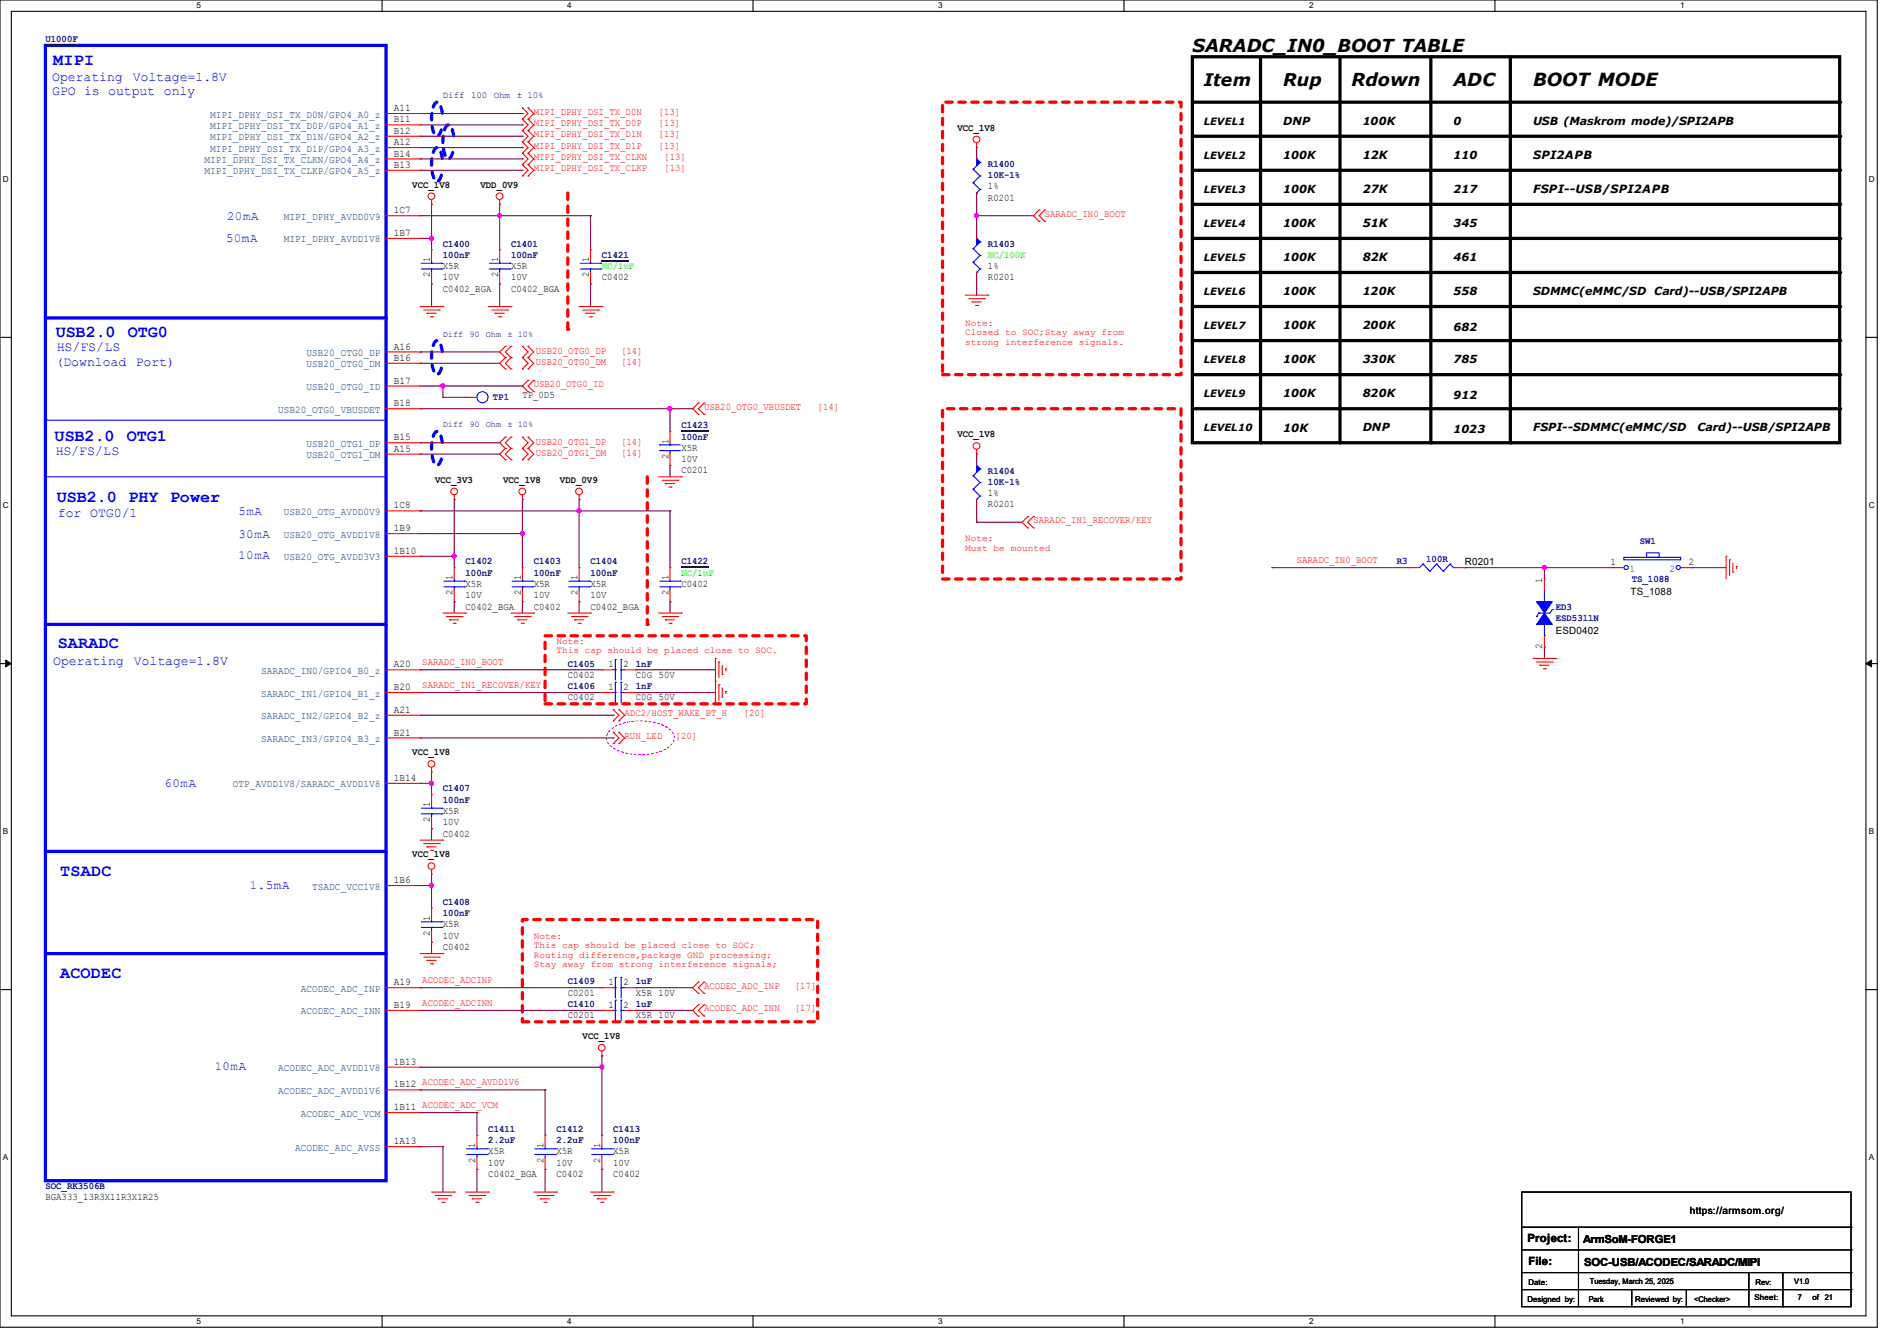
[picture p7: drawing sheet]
<svg xmlns="http://www.w3.org/2000/svg" width="297mm" height="210mm" viewBox="0 0 297 210" stroke-linecap="round" stroke-linejoin="round" font-family="sans-serif">
<path d="M0 0h293.9v207.9h-293.9zM1.8 1.8h290.3v204.3h-290.3z" fill="none" stroke="#000" stroke-width=".17"/>
<g fill="#fff">
<path d="M30.8 .2h.7v1.4h-.7z"/>
<path d="M30.8 206.2h.7v1.4h-.7z"/>
</g>
<path d="M59.8 0v1.8M59.8 206.1v1.8" fill="none" stroke="#000" stroke-width=".17"/>
<g fill="#fff">
<path d="M88.8 .2h.7v1.4h-.7z"/>
<path d="M88.8 206.2h.7v1.4h-.7z"/>
</g>
<path d="M117.9 0v1.8M117.9 206.1v1.8" fill="none" stroke="#000" stroke-width=".17"/>
<g fill="#fff">
<path d="M146.9 .2h.7v1.4h-.7z"/>
<path d="M146.9 206.2h.7v1.4h-.7z"/>
</g>
<path d="M176 0v1.8M176 206.1v1.8" fill="none" stroke="#000" stroke-width=".17"/>
<g fill="#fff">
<path d="M205 .2h.7v1.4h-.7z"/>
<path d="M205 206.2h.7v1.4h-.7z"/>
</g>
<path d="M234.1 0v1.8M234.1 206.1v1.8" fill="none" stroke="#000" stroke-width=".17"/>
<g fill="#fff">
<path d="M263.1 .2h.6v1.4h-.6z"/>
<path d="M263.1 206.2h.6v1.4h-.6z"/>
<path d="M.5 27.3h.9v1.4h-.9z"/>
<path d="M292.6 27.3h.9v1.4h-.9z"/>
<path d="M.5 78.4h.9v1.4h-.9z"/>
<path d="M292.6 78.4h.9v1.4h-.9z"/>
</g>
<path d="M0 52.8h1.8M292.1 52.8h1.8" fill="none" stroke="#000" stroke-width=".17"/>
<g fill="#fff">
<path d="M.5 129.5h.8v1.4h-.8z"/>
<path d="M292.6 129.5h.8v1.4h-.8z"/>
</g>
<path d="M0 103.9h1.8M292.1 103.9h1.8" fill="none" stroke="#000" stroke-width=".17"/>
<path d="M.9 103.4l.9 .5-.9 .5zM292.1 103.9l.9-.5v1z" fill="#000" stroke="#000" stroke-width=".16"/>
<g fill="#fff">
<path d="M.5 180.5h.8v1.4h-.8z"/>
<path d="M292.6 180.5h.8v1.4h-.8z"/>
</g>
<path d="M0 155h1.8M292.1 155h1.8" fill="none" stroke="#000" stroke-width=".17"/>
<g fill="none" stroke="#000" stroke-width=".51">
<path d="M186.7 8.9h101.3v60.4h-101.3zM186.7 16h101.3M197.4 8.9v60.4M209.8 8.9v60.4M224 8.9v60.4M236.5 8.9v60.4M186.7 21.3h101.3M186.7 26.7h101.3M186.7 32h101.3M186.7 37.3h101.3M186.7 42.7h101.3M186.7 48h101.3"/>
<path d="M186.7 53.3h101.3M186.7 58.7h101.3M186.7 64h101.3"/>
</g>
<g fill="#000">
<circle cx="288" cy="16" r=".25"/>
<circle cx="288" cy="32" r=".25"/>
<circle cx="288" cy="37.3" r=".25"/>
<circle cx="288" cy="21.3" r=".25"/>
<circle cx="288" cy="26.7" r=".25"/>
<circle cx="288" cy="48" r=".25"/>
<circle cx="288" cy="53.3" r=".25"/>
<circle cx="288" cy="58.7" r=".25"/>
<circle cx="288" cy="42.7" r=".25"/>
<circle cx="197.4" cy="69.3" r=".25"/>
<circle cx="209.8" cy="69.3" r=".25"/>
<circle cx="224" cy="69.3" r=".25"/>
<circle cx="236.5" cy="69.3" r=".25"/>
<circle cx="288" cy="64" r=".25"/>
</g>
<path d="M88.9 30.2v21.4" fill="none" stroke="#f00" stroke-width=".51" stroke-dasharray="1 1"/>
<circle cx="88.9" cy="51.6" r=".25" fill="#f00" stroke-dasharray="1 1"/>
<path d="M101.3 74.7v23.1" fill="none" stroke="#f00" stroke-width=".51" stroke-dasharray="1 1"/>
<circle cx="101.3" cy="97.8" r=".25" fill="#f00" stroke-dasharray="1 1"/>
<path d="M69.2 17.7a2.02 2.02 0 0 0-.8-1.7 1.41 1.41 0 0 0-.7 1.3 5.6 5.6 0 0 0 .5 3.9l.2 .1a1.41 1.41 0 0 0 .8-1.3l.1-.7M69.2 24.8a2.02 2.02 0 0 0-.8-1.7 1.41 1.41 0 0 0-.7 1.3 5.6 5.6 0 0 0 .5 3.9l.2 .1a1.41 1.41 0 0 0 .8-1.3l.1-.7M71 21.3a2.02 2.02 0 0 0-.8-1.7 1.41 1.41 0 0 0-.7 1.3 5.6 5.6 0 0 0 .5 3.9h.2a1.41 1.41 0 0 0 .8-1.3v-.6M69.2 55.1a2.02 2.02 0 0 0-.8-1.8 1.41 1.41 0 0 0-.7 1.4 5.6 5.6 0 0 0 .5 3.8l.2 .1a1.41 1.41 0 0 0 .8-1.3l.1-.6M69.2 69.3a2.02 2.02 0 0 0-.8-1.7 1.41 1.41 0 0 0-.7 1.3 5.6 5.6 0 0 0 .5 3.9l.2 .1a1.41 1.41 0 0 0 .8-1.4l.1-.6" fill="none" stroke="#00f" stroke-width=".51" stroke-dasharray="1 1"/>
<path d="M147.6 16h37.3v42.7h-37.3zM147.6 64h37.3v26.7h-37.3zM85.3 99.6h40.9v10.6h-40.9zM81.8 144h46.2v16h-46.2z" fill="none" stroke="#f00" stroke-width=".51" stroke-dasharray="1 1"/>
<path d="M95.4 114.5a6.7 6.7 0 0 1 4.9-1.6 6.7 6.7 0 0 1 4.9 1.6 1.59 1.59 0 0 1-.5 2.5 8.9 8.9 0 0 1-8.8 0 1.64 1.64 0 0 1-.5-2.5z" fill="none" stroke="#f0f" stroke-width=".17" stroke-dasharray=".3"/>
<g fill="none" stroke="#7f003f" stroke-width=".17">
<path d="M65.8 17.8h16M65.8 19.6h16M81.8 17.8h.1M81.8 19.6h.1M65.8 37.3h.1M65.8 37.3h1.8M65.8 33.8h26.7M65.8 21.3h16M65.8 23.1h16M65.8 24.9h16M65.8 26.7h16M67.6 37.3h.1"/>
<path d="M67.6 32h.1M67.6 32v7.1M78.2 33.8h.1M78.2 32h.1M78.2 32v7.1M81.8 21.3h.1M81.8 23.1h.1M81.8 24.9h.1M81.8 26.7h.1M92.5 33.8h.1M92.5 33.8v5.3M152.9 23.1h.1"/>
<path d="M152.9 30.2h.1M152.9 33.8h.1M152.9 33.8h8.9M152.9 23.1v1.8M152.9 30.2v7.1M65.8 55.1h.1M65.8 56.9h.1M65.8 55.1h12.4M65.8 56.9h12.4M67.6 44.4h.1M67.6 44.4v3.6M78.2 44.4h.1"/>
<path d="M78.2 44.4v3.6M92.5 44.4h.1M92.5 44.4v3.6M152.9 42.7h.1M152.9 42.7v3.5M65.8 69.3h.1M65.8 71.1h.1M65.8 60.5h16M65.8 64h42.7M65.8 69.3h12.4M65.8 71.1h12.4M69.3 60.5h.1"/>
<path d="M69.3 62.2h.1M69.3 60.5v1.7M69.3 62.2h3.6M71.1 78.2h.1M71.1 78.2v10.7M81.8 78.2h.1M81.8 60.5h.1M81.8 78.2v10.7M90.7 78.2h.1M90.7 78.2v10.7M104.9 64h.1M104.9 72.9h.1"/>
<path d="M104.9 64v3.6M104.9 72.9v1.8M108.5 64h.1M152.9 71.1h.1M152.9 78.2h.1M152.9 71.1v1.8M152.9 78.2v3.6M65.8 80h.1M65.8 83.6h.1M65.8 80h39.1M65.8 83.6h16M65.8 87.1h5.3"/>
<path d="M71.1 94.2h.1M71.1 87.1h.1M71.1 94.2v1.8M81.8 83.6h.1M81.8 94.2h.1M81.8 94.2v1.8M90.7 80h.1M90.7 94.2h.1M90.7 94.2v1.8M104.9 80h.1M104.9 94.2h.1M104.9 80v8.9"/>
<path d="M104.9 94.2v1.8M152.9 81.8h.1M152.9 81.8h7.1M199.1 88.9h.1M199.1 88.9h21.4M229.4 88.9h.1M229.4 88.9h23.1M241.8 88.9h.1M241.8 88.9v1.8M264.9 88.9h.1M264.9 88.9h5.4M65.8 104.9h.1"/>
<path d="M65.8 108.5h.1M65.8 104.9h28.4M65.8 108.5h28.4M65.8 112h30.2M65.8 115.6h30.2M96 112h.1M96 115.6h.1M99.6 104.9h.1M99.6 108.5h.1M99.6 104.9h12.4M99.6 108.5h12.4M241.8 101.3h.1"/>
<path d="M241.8 101.3v1.8M65.8 138.7h.1M65.8 122.7h.1M65.8 138.7h1.8M65.8 122.7h1.8M67.6 138.7h.1M67.6 122.7h.1M67.6 129.8h.1M67.6 120.9v3.6M67.6 129.8v1.8M67.6 136.9v5.3M65.8 154.7h.1"/>
<path d="M65.8 158.2h.1M65.8 154.7h28.4M65.8 158.2h28.4M67.6 147.6h.1M67.6 147.6v1.8M99.6 154.7h.1M99.6 158.2h.1M99.6 154.7h8.9M99.6 158.2h8.9M65.8 170.7h.1M65.8 174.2h.1M65.8 179.6h.1"/>
<path d="M65.8 167.1h28.4M65.8 170.7h19.5M65.8 174.2h8.9M65.8 179.6h3.5M69.3 179.6h.1M69.3 179.6v7.1M74.7 174.2h.1M74.7 174.2v3.6M85.3 170.7h.1M85.3 170.7v7.1M94.2 165.4h.1M94.2 167.1h.1"/>
<path d="M94.2 165.4v12.4M74.7 183.1h.1M74.7 183.1v3.6M85.3 183.1h.1M85.3 183.1v3.6M94.2 183.1h.1M94.2 183.1v3.6"/>
</g>
<g fill="#f0f" stroke="#f0f" stroke-width=".17">
<circle cx="67.5" cy="37.3" r=".32"/>
<circle cx="78.2" cy="33.8" r=".32"/>
<circle cx="67.5" cy="138.7" r=".32"/>
<circle cx="67.5" cy="122.7" r=".32"/>
<circle cx="104.9" cy="64" r=".32"/>
<circle cx="71.1" cy="87.1" r=".32"/>
<circle cx="90.7" cy="80" r=".32"/>
<circle cx="81.8" cy="83.5" r=".32"/>
<circle cx="94.2" cy="167.1" r=".32"/>
<circle cx="152.9" cy="33.8" r=".32"/>
<circle cx="241.8" cy="88.9" r=".32"/>
<circle cx="69.3" cy="60.4" r=".32"/>
</g>
<g fill="none" stroke="#f00" stroke-width=".17">
<path d="M81.8 16.9h.1M81.8 18.7h.1M81.8 16.9l.9 .9-.9 .9M81.8 18.7l.9 .9-.9 .8M82.7 16.9h.1M82.7 18.7h.1M82.7 16.9l.9 .9-.9 .9M82.7 18.7l.9 .9-.9 .8M67.6 32h.1M67.6 31.3v.7M78.2 32h.1M78.2 31.3v.7"/>
<path d="M81.8 20.4h.1M81.8 22.2h.1M81.8 24h.1M81.8 25.8h.1M81.8 27.6h.1M81.8 20.4l.9 .9-.9 .9M81.8 22.2l.9 .9-.9 .9M81.8 24l.9 .9-.9 .9M81.8 25.8l.9 .9-.9 .9M82.7 20.4h.1M82.7 22.2h.1M82.7 24h.1"/>
<path d="M82.7 25.8h.1M82.7 27.6h.1M82.7 20.4l.9 .9-.9 .9M82.7 22.2l.9 .9-.9 .9M82.7 24l.9 .9-.9 .9M82.7 25.8l.9 .9-.9 .9M92.5 39.1h.1M92.5 39.1v1.8M152.9 23.1h.1M152.9 37.3h.1M152.9 22.4v.7M162.7 32.9h.1"/>
<path d="M162.7 34.7h.1M162.7 32.9l-.9 .9 .9 .9M163.6 34.7h.1M163.6 32.9h.1M163.6 32.9l-.9 .9 .9 .9M65.8 48h3.5M66.3 48.6h2.5M66.8 49.1h.1M66.8 49.1h1.5M67.4 49.6h.3M67.7 49.6h.1M68.8 48.6h.1"/>
<path d="M69.3 48h.1M76.5 48h3.5M77 48.6h2.5M77.5 49.1h.1M77.5 49.1h1.5M78.1 49.6h.3M78.4 49.6h.1M79.1 54.2h.1M79.1 56h.1M79.1 57.8h.1M79.1 56l-.9 .9 .9 .9M79.1 54.2l-.9 .9 .9 .9"/>
<path d="M79.5 48.6h.1M80 48h.1M80 56h.1M80 54.2h.1M80 57.8h.1M80 56l-.9 .9 .9 .9M80 54.2l-.9 .9 .9 .9M81.8 56h.1M81.8 54.2h.1M81.8 57.8h.1M81.8 54.2l.9 .9-.9 .9M81.8 56l.9 .9-.9 .9"/>
<path d="M82.7 59.6h.1M82.7 56h.1M82.7 54.2h.1M82.7 57.8h.1M82.7 59.6l-.9 .9 .9 .8M82.7 54.2l.9 .9-.9 .9M82.7 56l.9 .9-.9 .9M83.6 59.6h.1M83.6 59.6l-.9 .9 .9 .8M90.7 48h3.5M91.2 48.6h2.5M91.7 49.1h.1"/>
<path d="M91.7 49.1h1.5M92.3 49.6h.3M92.5 44.4h.1M92.5 42.7v1.7M92.6 49.6h.1M93.7 48.6h.1M94.2 48h.1M151.1 46.2h3.6M151.7 46.8h2.4M152.2 47.3h.1M152.2 47.3h1.4M152.7 47.8h.4"/>
<path d="M152.9 42.7h.1M153.1 47.8h.1M154.1 46.8h.1M154.7 46.2h.1M71.1 78.2h.1M71.1 77.5v.7M72.9 62.2h.1M72.9 62.2h1.8M79.1 68.5h.1M79.1 70.2h.1M79.1 72h.1M79.1 68.5l-.9 .8 .9 .9"/>
<path d="M79.1 70.2l-.9 .9 .9 .9M80 70.2h.1M80 68.5h.1M80 72h.1M80 68.5l-.9 .8 .9 .9M80 70.2l-.9 .9 .9 .9M81.8 78.2h.1M81.8 70.2h.1M81.8 68.5h.1M81.8 72h.1M81.8 77.5v.7M81.8 68.5l.9 .8-.9 .9"/>
<path d="M81.8 70.2l.9 .9-.9 .9M82.7 61.3h.1M82.7 70.2h.1M82.7 68.5h.1M82.7 72h.1M82.7 68.5l.9 .8-.9 .9M82.7 70.2l.9 .9-.9 .9M83.6 61.3h.1M90.7 78.2h.1M90.7 77.5v.7M103.1 74.7h3.6M103.7 75.2h2.4"/>
<path d="M104.2 75.7h.1M104.2 75.7h1.4M104.7 76.3h.4M104.9 67.6h.1M104.9 72.9h.1M104.9 67.6v1.7M104.9 71.1v1.8M105.1 76.3h.1M106.1 75.2h.1M106.7 74.7h.1M109.3 63.1h.1M109.3 64.9h.1"/>
<path d="M109.3 63.1l-.8 .9 .8 .9M110.2 64.9h.1M110.2 63.1h.1M110.2 63.1l-.9 .9 .9 .9M152.9 71.1h.1M152.9 72.9h.1M152.9 78.2h.1M152.9 70.4v.7M69.3 96h3.6M69.9 96.6h2.4M70.4 97.1h.1M70.4 97.1h1.4"/>
<path d="M71 97.6h.3M71.1 88.9h.1M71.1 94.2h.1M71.1 88.9v1.8M71.1 92.5v1.7M71.3 97.6h.1M72.3 96.6h.1M72.9 96h.1M80 96h3.6M80.6 96.6h2.4M81.1 97.1h.1M81.1 97.1h1.4"/>
<path d="M81.6 97.6h.4M81.8 88.9h.1M81.8 94.2h.1M81.8 88.9v1.8M81.8 92.5v1.7M82 97.6h.1M83 96.6h.1M83.6 96h.1M88.9 96h3.6M89.5 96.6h2.4M90 97.1h.1M90 97.1h1.4"/>
<path d="M90.5 97.6h.3M90.7 88.9h.1M90.7 94.2h.1M90.7 88.9v1.8M90.7 92.5v1.7M90.8 97.6h.1M91.9 96.6h.1M92.5 96h.1M103.1 96h3.6M103.7 96.6h2.4M104.2 97.1h.1M104.2 97.1h1.4"/>
<path d="M104.7 97.6h.4M104.9 88.9h.1M104.9 94.2h.1M104.9 88.9v1.8M104.9 92.5v1.7M105.1 97.6h.1M106.1 96.6h.1M106.7 96h.1M160.9 80.9h.1M160.9 82.7h.1M160.9 80.9l-.9 .9 .9 .9M161.8 82.7h.1"/>
<path d="M161.8 80.9h.1M161.8 80.9l-.9 .9 .9 .9M220.5 88.9h.1M220.5 88.9h1.8M227.6 88.9h1.8M229.4 88.9h.1M241.8 90.7h.1M241.8 90.7v1.8M241.8 99.6v1.7M270.3 87.1h.1M270.3 87.1v3.6M270.8 87.7h.1"/>
<path d="M270.8 87.7v2.4M271.3 89.6h.1M271.3 88.2v1.4M271.9 88.7h.1M271.9 88.7v.4M94.2 104.9h.1M94.2 104.9h1.8M96 112.9h.1M96 111.1h.1M96 116.5h.1M96 114.7h.1M96 111.1l.9 .9-.9 .9"/>
<path d="M96 114.7l.9 .9-.9 .9M96.9 112.9h.1M96.9 111.1h.1M96.9 116.5h.1M96.9 114.7h.1M96.9 111.1l.9 .9-.9 .9M96.9 114.7l.9 .9-.9 .9M97.8 104.9h1.8M99.6 104.9h.1M112 103.1h.1M112 106.7h.1M112 103.1v7.1"/>
<path d="M112.6 103.7h.1M112.6 107.2h.1M112.6 103.7v2.4M112.6 107.2v2.5M113.1 105.6h.1M113.1 109.2h.1M113.1 104.2v1.4M113.1 107.7v1.5M113.6 104.7h.1M113.6 108.3h.1M113.6 104.7v.4M113.6 108.3v.3"/>
<path d="M240 103.1h3.6M240.6 103.7h2.4M241.1 104.2h.1M241.1 104.2h1.4M241.6 104.7h.4M241.8 101.3h.1M242 104.7h.1M243 103.7h.1M243.6 103.1h.1M65.8 131.6h3.5M66.3 132.1h2.5M66.8 132.6h.1"/>
<path d="M66.8 132.6h1.5M67.4 133.2h.3M67.6 120.9h.1M67.6 136.9h.1M67.6 124.5h.1M67.6 129.8h.1M67.6 120.2v.7M67.6 124.5v1.7M67.6 128v1.8M67.6 136.2v.7M67.7 133.2h.1M68.8 132.1h.1"/>
<path d="M69.3 131.6h.1M65.8 149.4h3.5M66.3 149.9h2.5M66.8 150.4h.1M66.8 150.4h1.5M67.4 151h.3M67.6 142.2h.1M67.6 147.6h.1M67.6 142.2v1.8M67.6 145.8v1.8M67.7 151h.1M68.8 149.9h.1"/>
<path d="M69.3 149.4h.1M94.2 158.2h.1M94.2 158.2h1.8M97.8 158.2h1.8M99.6 158.2h.1M109.3 153.8h.1M109.3 155.6h.1M109.3 157.4h.1M109.3 159.1h.1M109.3 153.8l-.8 .9 .8 .9M109.3 157.4l-.8 .8 .8 .9M110.2 155.6h.1"/>
<path d="M110.2 153.8h.1M110.2 159.1h.1M110.2 157.4h.1M110.2 153.8l-.9 .9 .9 .9M110.2 157.4l-.9 .8 .9 .9M85.3 177.8h.1M85.3 177.8v1.8M94.2 165.4h.1M94.2 177.8h.1M94.2 164.6v.8M94.2 177.8v1.8M67.6 186.7h3.5"/>
<path d="M68.1 187.2h2.5M68.6 187.7h.1M68.6 187.7h1.5M69.2 188.3h.3M69.5 188.3h.1M70.6 187.2h.1M71.1 186.7h.1M72.9 186.7h3.6M73.4 187.2h2.5M74 187.7h.1M74 187.7h1.4M74.5 188.3h.3"/>
<path d="M74.8 188.3h.1M75.9 187.2h.1M76.5 186.7h.1M83.6 186.7h3.5M84.1 187.2h2.5M84.6 187.7h.1M84.6 187.7h1.5M85.2 188.3h.3M85.3 183.1h.1M85.3 181.4v1.7M85.5 188.3h.1M86.6 187.2h.1"/>
<path d="M87.1 186.7h.1M92.5 186.7h3.5M93 187.2h2.5M93.5 187.7h.1M93.5 187.7h1.5M94.1 188.3h.3M94.2 183.1h.1M94.2 181.4v1.7M94.4 188.3h.1M95.5 187.2h.1M96 186.7h.1"/>
<circle cx="67.6" cy="30.7" r=".52"/>
<circle cx="78.2" cy="30.7" r=".52"/>
<circle cx="152.9" cy="21.8" r=".52"/>
<circle cx="71.1" cy="77" r=".52"/>
<circle cx="81.8" cy="77" r=".52"/>
<circle cx="90.7" cy="77" r=".52"/>
<circle cx="152.9" cy="69.8" r=".52"/>
<circle cx="67.6" cy="119.6" r=".52"/>
<circle cx="67.6" cy="135.6" r=".52"/>
<circle cx="94.2" cy="164.1" r=".52"/>
</g>
<g fill="none" stroke="#000" stroke-width=".17">
<path d="M238.3 186.7h51.5v17.9h-51.5zM238.3 192.2h51.5M238.3 195.7h51.5M238.3 199.3h51.5M247.1 192.2v12.4M273.8 199.3v5.3M279.1 199.3v5.3M289.8 192.2h.1M289.8 195.7h.1M289.8 199.3h.1M238.3 202h51.5M247.1 204.6h.1"/>
<path d="M255.5 204.6h.1M255.5 202v2.6M264 204.6h.1M264 202v2.6M273.8 204.6h.1M279.1 204.6h.1M289.8 202h.1"/>
</g>
<g fill="none" stroke="#00f" stroke-width=".17">
<path d="M152.4 38.9h.1M152.4 38.9l1.1 1.1M152.9 37.3l.6 .6M153.5 37.9h.1M153.5 37.9l-1.1 1M90.8 42.1h3.3M90.8 41.2h3.3M92.5 41.2h.1M92.5 42.1h.1M92.5 40.9v.3M92.5 42.1v.6M94.1 42.1h.1"/>
<path d="M94.1 41.2h.1M152.4 41.1h.1M152.4 41.1l1.1 1M152.9 42.7h.1M153.5 40h.1M153.5 42.1h.1M153.5 40l-1.1 1.1M153.5 42.1l-.6 .6M103.3 70.6h.1M103.3 69.7h.1M103.3 70.6h3.2M103.3 69.7h3.2"/>
<path d="M104.9 69.7h.1M104.9 70.6h.1M104.9 69.3v.4M104.9 70.6v.5M152.4 74.5h.1M152.4 76.6h.1M152.4 74.5l1.1 1.1M152.4 76.6l1.1 1.1M152.9 78.2h.1M152.9 72.9l.6 .5M153.5 73.4h.1M153.5 75.6h.1"/>
<path d="M153.5 77.7h.1M153.5 73.4l-1.1 1.1M153.5 75.6l-1.1 1M153.5 77.7l-.6 .5M69.5 91.9h3.2M69.5 91h3.2M71.1 91h.1M71.1 91.9h.1M71.1 90.7v.3M71.1 91.9v.6M72.7 91.9h.1M72.7 91h.1"/>
<path d="M80.2 91.9h3.2M80.2 91h3.2M81.8 91h.1M81.8 91.9h.1M81.8 90.7v.3M81.8 91.9v.6M83.4 91.9h.1M83.4 91h.1M89.1 91.9h3.2M89.1 91h3.2M90.7 91h.1M90.7 91.9h.1"/>
<path d="M90.7 90.7v.3M90.7 91.9v.6M92.3 91.9h.1M92.3 91h.1M103.3 91.9h3.2M103.3 91h3.2M104.9 91h.1M104.9 91.9h.1M104.9 90.7v.3M104.9 91.9v.6M106.5 91.9h.1M106.5 91h.1"/>
<path d="M222.8 88.3h.1M222.8 88.3l-.5 .6M222.8 88.3l1.1 1.2M223.9 89.5h.1M224.9 88.3h.1M224.9 88.3l-1 1.2M224.9 88.3l1.1 1.2M226 89.5h.1M227 88.3h.1M227 88.3l-1 1.2M227 88.3l.6 .6M227.6 88.9h.1"/>
<path d="M240.6 96.6h.1M240.9 96h.1M240.9 96l-.3 .6M241.8 94.2h.1M241.8 99.6h.1M241.8 92.5v1.7M241.8 97.8v1.8M243 95.5h.1M243 95.5l-.3 .5h-1.8M96 104.9h.4M96.4 104.9h.1M96.4 103.3h.1"/>
<path d="M96.4 103.3v3.2M97.2 103.3h.1M97.2 104.9h.1M97.2 103.3v3.2M97.2 104.9h.6M66 127.5h3.2M66 126.6h3.2M67.6 126.6h.1M67.6 127.5h.1M67.6 126.2v.4M67.6 127.5v.5M69.2 127.5h.1"/>
<path d="M69.2 126.6h.1M66 145.2h3.2M66 144.4h3.2M67.6 144.4h.1M67.6 145.2h.1M67.6 144v.4M67.6 145.2v.6M69.2 145.2h.1M69.2 144.4h.1M96 158.2h.4M96.4 158.2h.1M96.4 156.6h.1"/>
<path d="M96.4 156.6v3.3M97.2 156.6h.1M97.2 158.2h.1M97.2 158.2h.6M97.2 156.6v3.3M83.7 179.9h3.3M85.3 179.9h.1M85.3 179.6v.3M87 179.9h.1M92.6 179.9h3.2M94.2 179.9h.1M94.2 179.6v.3"/>
<path d="M95.8 179.9h.1M83.7 180.8h3.3M85.3 180.8h.1M85.3 180.8v.6M87 180.8h.1M92.6 180.8h3.2M94.2 180.8h.1M94.2 180.8v.6M95.8 180.8h.1"/>
<circle cx="75.5" cy="62.2" r=".87"/>
</g>
<g fill="#00f" stroke="#00f" stroke-width=".17">
<path d="M152.9 37.3l.6 .6-.6 .5z"/>
<path d="M152.9 72.9l.6 .5-.6 .6z"/>
<path d="M240.6 94.2h2.4l-1.2 1.8z" fill-rule="evenodd"/>
<path d="M241.8 96l1.2 1.8h-2.4z" fill-rule="evenodd"/>
</g>
<path d="M94.2 40.9h4.3M106.7 67.5h4.2M106.7 88.9h4.2" fill="none" stroke="#00007f" stroke-width=".17"/>
<path d="M7.1 7.1h53.4v177.8h-53.4zM7.1 133.4h53.4" fill="none" stroke="#00f" stroke-width=".51"/>
<circle cx="7.1" cy="133.4" r=".25" fill="#00f"/>
<path d="M7.1 149.4h53.4" fill="none" stroke="#00f" stroke-width=".51"/>
<circle cx="7.1" cy="149.4" r=".25" fill="#00f"/>
<path d="M7.1 97.8h53.4" fill="none" stroke="#00f" stroke-width=".51"/>
<circle cx="7.1" cy="97.8" r=".25" fill="#00f"/>
<path d="M7.1 74.7h.1M7.1 74.7h53.4" fill="none" stroke="#00f" stroke-width=".17"/>
<path d="M7.1 49.8h53.4" fill="none" stroke="#00f" stroke-width=".51"/>
<circle cx="7.1" cy="49.8" r=".25" fill="#00f"/>
<g fill="none" stroke="#00f" stroke-width=".17">
<path d="M152.4 26.5h.1M152.4 28.6h.1M152.4 26.5l1.1 1.1M152.4 28.6l1.1 1.1M152.9 30.2h.1M152.9 24.9l.6 .5M153.5 25.4h.1M153.5 27.6h.1M153.5 29.7h.1M153.5 25.4l-1.1 1.1M153.5 27.6l-1.1 1M153.5 29.7l-.6 .5"/>
<path d="M66 42.1h3.2M66 41.2h3.2M67.6 41.2h.1M67.6 42.1h.1M67.6 40.9v.3M67.6 42.1v.6M69.2 42.1h.1M69.2 41.2h.1M76.6 42.1h3.2M76.6 41.2h3.2M78.2 41.2h.1M78.2 42.1h.1"/>
<path d="M78.2 40.9v.3M78.2 42.1v.6M79.8 42.1h.1M79.8 41.2h.1M7.1 65.8h.1M7.1 65.8h53.4M254.3 87.3h8.8v.4h-8.8zM257.8 86.6h2v.7h-2zM96 108.5h.4M96.4 108.5h.1M96.4 106.8h.1M96.4 106.8v3.3"/>
<path d="M97.2 106.8h.1M97.2 108.5h.1M97.2 106.8v3.3M97.2 108.5h.6M96 154.7h.4M96.4 154.7h.1M96.4 153.1h.1M96.4 153.1v3.2M97.2 153.1h.1M97.2 154.7h.1M97.2 154.7h.6M97.2 153.1v3.2"/>
<path d="M73.1 179.9h3.2M74.7 179.9h.1M74.7 179.6v.3M76.3 179.9h.1M73.1 180.8h3.2M74.7 180.8h.1M74.7 180.8v.6M76.3 180.8h.1"/>
<circle cx="254.6" cy="88.9" r=".33"/>
<circle cx="262.8" cy="88.9" r=".33"/>
</g>
<path d="M7.1 7.1h5.1" fill="none" stroke="#00007f" stroke-width=".17"/>
<g fill="none" stroke="#f00" stroke-width=".17">
<path d="M60.5 17.8h5.3M60.5 19.6h5.3M65.8 17.8h.1M65.8 19.6h.1M60.5 21.3h5.3M60.5 23.1h5.3M60.5 24.9h5.3M60.5 26.7h5.3M60.5 33.8h5.3M60.5 37.3h5.3M65.8 21.3h.1M65.8 23.1h.1"/>
<path d="M65.8 24.9h.1M65.8 26.7h.1M65.8 33.8h.1M65.8 37.3h.1M67.6 39.1h.1M67.6 39.1v1.8M78.2 39.1h.1M78.2 39.1v1.8M152.9 24.9h.1M152.9 30.2h.1M60.5 55.1h5.3M60.5 56.9h5.3"/>
<path d="M65.8 55.1h.1M65.8 56.9h.1M67.6 44.4h.1M67.6 42.7v1.7M78.2 44.4h.1M78.2 42.7v1.7M60.5 60.5h5.3M60.5 64h5.3M60.5 69.3h5.3M60.5 71.1h5.3M65.8 60.5h.1M65.8 64h.1"/>
<path d="M65.8 69.3h.1M65.8 71.1h.1M60.5 80h5.3M60.5 83.6h5.3M60.5 87.1h5.3M65.8 80h.1M65.8 83.6h.1M65.8 87.1h.1M252.5 88.9h.1M252.5 88.9h1.8M263.1 88.9h1.8M264.9 88.9h.1"/>
<path d="M60.5 104.9h5.3M60.5 108.5h5.3M60.5 112h5.3M60.5 115.6h5.3M65.8 104.9h.1M65.8 108.5h.1M65.8 112h.1M65.8 115.6h.1M94.2 108.5h.1M94.2 108.5h1.8M97.8 108.5h1.8M99.6 108.5h.1"/>
<path d="M60.5 122.7h5.3M60.5 138.7h5.3M65.8 122.7h.1M65.8 138.7h.1M60.5 154.7h5.3M60.5 158.2h5.3M65.8 154.7h.1M65.8 158.2h.1M94.2 154.7h.1M94.2 154.7h1.8M97.8 154.7h1.8M99.6 154.7h.1"/>
<path d="M60.5 167.1h5.3M60.5 170.7h5.3M60.5 174.2h5.3M60.5 179.6h5.3M65.8 167.1h.1M65.8 170.7h.1M65.8 174.2h.1M65.8 179.6h.1M74.7 177.8h.1M74.7 177.8v1.8M74.7 183.1h.1M74.7 181.4v1.7"/>
</g>
<path d="M152.9 24.9l.6 .5-.6 .6z" fill="#00f" stroke="#00f" stroke-width=".17"/>
<g fill="#f0f" stroke="#f0f" stroke-width=".17">
<circle cx="67.5" cy="37.3" r=".32"/>
<circle cx="78.2" cy="33.8" r=".32"/>
<circle cx="67.5" cy="138.7" r=".32"/>
<circle cx="67.5" cy="122.7" r=".32"/>
<circle cx="104.9" cy="64" r=".32"/>
<circle cx="71.1" cy="87.1" r=".32"/>
<circle cx="90.7" cy="80" r=".32"/>
<circle cx="81.8" cy="83.5" r=".32"/>
<circle cx="94.2" cy="167.1" r=".32"/>
<circle cx="152.9" cy="33.8" r=".32"/>
<circle cx="241.8" cy="88.9" r=".32"/>
<circle cx="69.3" cy="60.4" r=".32"/>
</g>
<g font-size="2.8">
<text x="186.7" y="8.1">SARADC_IN0_BOOT TABLE</text>
<text x="200.9" y="13.4">Rup</text>
<text x="211.6" y="13.5">Rdown</text>
<text x="227.6" y="13.5">ADC</text>
<text x="240" y="13.5">BOOT MODE</text>
</g>
<text font-size="2.7" x="188.5" y="13.4">Item</text>
<g font-size="2.6" fill="#00f">
<text x="8.3" y="10.2">MIPI</text>
<text x="8.7" y="52.8">USB2.0</text>
<text x="20" y="52.8">OTG0</text>
<text x="8.6" y="69">USB2.0</text>
<text x="19.9" y="69">OTG1</text>
<text x="8.9" y="78.6">USB2.0 PHY Power</text>
<text x="9.1" y="101.6">SARADC</text>
<text x="9.4" y="137.1">TSADC</text>
<text x="9.4" y="153.1">ACODEC</text>
</g>
<g font-size="2.1" fill="#00f">
<text x="8.2" y="12.6">Operating</text>
<text x="8.2" y="14.9">GPO is output only</text>
<text x="20.8" y="12.6">Voltage=1.8V</text>
<text x="8.7" y="57.3">(Download</text>
<text x="8.9" y="54.9">HS/FS/LS</text>
<text x="21.2" y="57.3">Port)</text>
<text x="8.7" y="71.3">HS/FS/LS</text>
<text x="9.1" y="80.9">for OTG0/1</text>
<text x="8.3" y="104.2">Operating</text>
<text x="21" y="104.2">Voltage=1.8V</text>
</g>
<g font-size="1.9" fill="#00f">
<text x="35.6" y="34.4">20mA</text>
<text x="35.4" y="38">50mA</text>
<text x="37.3" y="80.6">5mA</text>
<text x="37.3" y="84.2">30mA</text>
<text x="37.3" y="87.6">10mA</text>
<text x="25.8" y="123.3">60mA</text>
<text x="39.1" y="139.1">1.5mA</text>
<text x="33.6" y="167.6">10mA</text>
</g>
<g font-size="1.8">
<text x="213.4" y="24.9">12K</text>
<text x="240" y="24.9">SPI2APB</text>
<text x="213.4" y="30.3">27K</text>
<text x="213.4" y="35.6">51K</text>
<text x="240" y="30.3">FSPI--USB/SPI2APB</text>
<text x="213.4" y="40.9">82K</text>
<text x="200.9" y="67.6">10K</text>
<text x="239.1" y="194.6">Project:</text>
<text x="239.3" y="198.1">File:</text>
</g>
<g font-size="1.7">
<text x="200.9" y="19.5">DNP</text>
<text x="213.4" y="19.5">100K</text>
<text x="227.6" y="19.5">0</text>
<text x="240" y="19.5">USB (Maskrom mode)/SPI2APB</text>
<text x="200.9" y="24.8">100K</text>
<text x="227.6" y="24.8">110</text>
<text x="200.9" y="35.5">100K</text>
<text x="200.9" y="30.2">100K</text>
<text x="227.6" y="35.5">345</text>
<text x="227.6" y="30.2">217</text>
<text x="200.9" y="40.9">100K</text>
<text x="227.6" y="40.9">461</text>
<text x="200.9" y="46.2">100K</text>
<text x="213.4" y="46.2">120K</text>
<text x="227.6" y="46.2">558</text>
<text x="240" y="46.2">SDMMC(eMMC/SD</text>
<text x="259" y="46.2">Card)--USB/SPI2APB</text>
<text x="200.9" y="51.5">100K</text>
<text x="213.4" y="51.5">200K</text>
<text x="227.6" y="51.9">682</text>
<text x="200.9" y="56.9">100K</text>
<text x="213.4" y="56.9">330K</text>
<text x="227.6" y="56.9">785</text>
<text x="200.9" y="62.2">100K</text>
<text x="213.4" y="62.2">820K</text>
<text x="227.6" y="62.5">912</text>
<text x="213.4" y="67.5">DNP</text>
<text x="227.6" y="67.9">1023</text>
<text x="240" y="67.5">FSPI--SDMMC(eMMC/SD</text>
<text x="265.8" y="67.5">Card)--USB/SPI2APB</text>
<text x="247.9" y="194.7">ArmSoM-FORGE1</text>
<text x="248" y="198.2">SOC-USB/ACODEC/SARADC/MIPI</text>
</g>
<g font-size="1.6" fill="#00007f">
<text x="7.1" y="6.6">U1000F</text>
<text x="154.7" y="26.2">R1400</text>
<text x="154.7" y="27.9">10K-1%</text>
<text x="69.3" y="38.6">C1400</text>
<text x="69.3" y="40.4">100nF</text>
<text x="80" y="38.6">C1401</text>
<text x="80" y="40.4">100nF</text>
<text x="94.2" y="40.4">C1421</text>
<text x="154.7" y="38.6">R1403</text>
<text x="106.7" y="67.1">C1423</text>
<text x="106.7" y="68.8">100nF</text>
<text x="154.7" y="74.2">R1404</text>
<text x="154.7" y="75.9">10K-1%</text>
<text x="72.9" y="88.4">C1402</text>
<text x="83.6" y="88.4">C1403</text>
<text x="92.5" y="88.4">C1404</text>
<text x="106.7" y="88.4">C1422</text>
<text x="72.9" y="90.2">100nF</text>
<text x="83.6" y="90.2">100nF</text>
<text x="92.5" y="90.2">100nF</text>
<text x="88.9" y="104.4">C1405</text>
<text x="88.9" y="107.9">C1406</text>
<text x="99.6" y="104.4">1nF</text>
<text x="99.6" y="107.9">1nF</text>
<text x="69.3" y="123.9">C1407</text>
<text x="69.3" y="125.7">100nF</text>
<text x="69.3" y="141.7">C1408</text>
<text x="69.3" y="143.5">100nF</text>
<text x="88.9" y="154.2">C1409</text>
<text x="99.6" y="154.2">1uF</text>
<text x="88.9" y="157.7">C1410</text>
<text x="99.6" y="157.7">1uF</text>
<text x="76.5" y="177.3">C1411</text>
<text x="76.5" y="179.1">2.2uF</text>
<text x="87.1" y="177.3">C1412</text>
<text x="87.1" y="179.1">2.2uF</text>
<text x="96" y="177.3">C1413</text>
<text x="96" y="179.1">100nF</text>
<text x="7.1" y="186.2">SOC_RK3506B</text>
</g>
<g font-size="1.6">
<text x="61.7" y="17.4">A11</text>
<text x="61.7" y="19.2">B11</text>
<text x="61.7" y="21">B12</text>
<text x="61.7" y="22.7">A12</text>
<text x="149.9" y="20.5">VCC_1V8</text>
<text x="188.5" y="19.6">LEVEL1</text>
<text x="61.7" y="24.5">B14</text>
<text x="61.7" y="26.3">B13</text>
<text x="64.6" y="29.4">VCC_1V8</text>
<text x="75.2" y="29.4">VDD_0V9</text>
<text x="154.7" y="29.7">1%</text>
<text x="188.5" y="24.9">LEVEL2</text>
<text x="61.7" y="33.4">1C7</text>
<text x="154.7" y="31.5">R0201</text>
<text x="188.5" y="30.2">LEVEL3</text>
<text x="188.5" y="35.6">LEVEL4</text>
<text x="61.7" y="37">1B7</text>
<text x="67.3" y="41.1" transform="rotate(-90 67.3 41.1)">1</text>
<text x="78" y="41.1" transform="rotate(-90 78 41.1)">1</text>
<text x="92.2" y="41.1" transform="rotate(-90 92.2 41.1)">1</text>
<text x="188.5" y="40.9">LEVEL5</text>
<text x="67.3" y="43.4" transform="rotate(-90 67.3 43.4)">2</text>
<text x="69.3" y="45.7">C0402_BGA</text>
<text x="69.3" y="42.1">X5R</text>
<text x="69.3" y="43.9">10V</text>
<text x="78" y="43.4" transform="rotate(-90 78 43.4)">2</text>
<text x="80" y="45.7">C0402_BGA</text>
<text x="80" y="42.1">X5R</text>
<text x="80" y="43.9">10V</text>
<text x="92.2" y="43.4" transform="rotate(-90 92.2 43.4)">2</text>
<text x="94.2" y="43.9">C0402</text>
<text x="154.7" y="43.9">R0201</text>
<text x="154.7" y="42.1">1%</text>
<text x="188.5" y="46.2">LEVEL6</text>
<text x="188.5" y="51.6">LEVEL7</text>
<text x="61.7" y="54.7">A16</text>
<text x="61.7" y="56.5">B16</text>
<text x="188.5" y="56.9">LEVEL8</text>
<text x="61.7" y="60.1">B17</text>
<text x="61.7" y="63.6">B18</text>
<text x="81.8" y="62.4">TP_0D5</text>
<text x="188.5" y="62.2">LEVEL9</text>
<text x="61.7" y="69">B15</text>
<text x="61.7" y="70.7">A15</text>
<text x="104.6" y="71.8" transform="rotate(-90 104.6 71.8)">2</text>
<text x="104.6" y="69.5" transform="rotate(-90 104.6 69.5)">1</text>
<text x="106.7" y="70.6">X5R</text>
<text x="149.9" y="68.5">VCC_1V8</text>
<text x="188.5" y="67.6">LEVEL10</text>
<text x="68.1" y="75.6">VCC_3V3</text>
<text x="78.8" y="75.6">VCC_1V8</text>
<text x="87.7" y="75.6">VDD_0V9</text>
<text x="106.7" y="74.1">C0201</text>
<text x="106.7" y="72.3">10V</text>
<text x="154.7" y="77.7">1%</text>
<text x="61.7" y="79.6">1C8</text>
<text x="61.7" y="83.2">1B9</text>
<text x="154.7" y="79.5">R0201</text>
<text x="61.7" y="86.7">1B10</text>
<text x="229.4" y="88.6">R0201</text>
<text x="252.1" y="88.5">1</text>
<text x="264.4" y="88.5">2</text>
<text x="70.9" y="93.2" transform="rotate(-90 70.9 93.2)">2</text>
<text x="70.9" y="90.8" transform="rotate(-90 70.9 90.8)">1</text>
<text x="72.9" y="95.5">C0402_BGA</text>
<text x="72.9" y="91.9">X5R</text>
<text x="72.9" y="93.7">10V</text>
<text x="81.5" y="93.2" transform="rotate(-90 81.5 93.2)">2</text>
<text x="81.5" y="90.8" transform="rotate(-90 81.5 90.8)">1</text>
<text x="83.6" y="95.5">C0402</text>
<text x="83.6" y="91.9">X5R</text>
<text x="83.6" y="93.7">10V</text>
<text x="90.4" y="93.2" transform="rotate(-90 90.4 93.2)">2</text>
<text x="90.4" y="90.8" transform="rotate(-90 90.4 90.8)">1</text>
<text x="92.5" y="95.5">C0402_BGA</text>
<text x="92.5" y="91.9">X5R</text>
<text x="92.5" y="93.7">10V</text>
<text x="104.6" y="93.2" transform="rotate(-90 104.6 93.2)">2</text>
<text x="104.6" y="90.8" transform="rotate(-90 104.6 90.8)">1</text>
<text x="106.7" y="91.9">C0402</text>
<text x="241.4" y="91.2" transform="rotate(-90 241.4 91.2)">1</text>
<text x="255.3" y="93.2">TS_1088</text>
<text x="241.4" y="101.7" transform="rotate(-90 241.4 101.7)">2</text>
<text x="243.6" y="99.2">ESD0402</text>
<text x="61.7" y="104.5">A20</text>
<text x="88.9" y="106.1">C0402</text>
<text x="95.3" y="104.5">1</text>
<text x="97.6" y="104.5">2</text>
<text x="99.6" y="106.1">C0G 50V</text>
<text x="61.7" y="108.1">B20</text>
<text x="61.7" y="111.6">A21</text>
<text x="88.9" y="109.7">C0402</text>
<text x="95.3" y="108.1">1</text>
<text x="97.6" y="108.1">2</text>
<text x="99.6" y="109.7">C0G 50V</text>
<text x="61.7" y="115.2">B21</text>
<text x="64.6" y="118.3">VCC_1V8</text>
<text x="61.7" y="122.3">1B14</text>
<text x="67.3" y="128.7" transform="rotate(-90 67.3 128.7)">2</text>
<text x="67.3" y="126.4" transform="rotate(-90 67.3 126.4)">1</text>
<text x="69.3" y="131">C0402</text>
<text x="69.3" y="127.5">X5R</text>
<text x="69.3" y="129.2">10V</text>
<text x="64.6" y="134.3">VCC_1V8</text>
<text x="61.7" y="138.3">1B6</text>
<text x="67.3" y="146.5" transform="rotate(-90 67.3 146.5)">2</text>
<text x="67.3" y="144.2" transform="rotate(-90 67.3 144.2)">1</text>
<text x="69.3" y="148.8">C0402</text>
<text x="69.3" y="145.2">X5R</text>
<text x="69.3" y="147">10V</text>
<text x="61.7" y="154.3">A19</text>
<text x="88.9" y="155.9">C0201</text>
<text x="95.3" y="154.3">1</text>
<text x="97.6" y="154.3">2</text>
<text x="99.6" y="155.9">X5R 10V</text>
<text x="61.7" y="157.9">B19</text>
<text x="88.9" y="159.5">C0201</text>
<text x="95.3" y="157.9">1</text>
<text x="97.6" y="157.9">2</text>
<text x="99.6" y="159.5">X5R 10V</text>
<text x="61.7" y="166.8">1B13</text>
<text x="91.2" y="162.7">VCC_1V8</text>
<text x="61.7" y="170.3">1B12 ACODEC_ADC_AVDD1V6</text>
<text x="61.7" y="173.9">1B11 ACODEC_ADC_VCM</text>
<text x="61.7" y="179.2">1A13</text>
<text x="74.4" y="179.7" transform="rotate(-90 74.4 179.7)">1</text>
<text x="85.1" y="179.7" transform="rotate(-90 85.1 179.7)">1</text>
<text x="94" y="179.7" transform="rotate(-90 94 179.7)">1</text>
<text x="74.4" y="182.1" transform="rotate(-90 74.4 182.1)">2</text>
<text x="76.5" y="184.4">C0402_BGA</text>
<text x="76.5" y="180.8">X5R</text>
<text x="76.5" y="182.6">10V</text>
<text x="85.1" y="182.1" transform="rotate(-90 85.1 182.1)">2</text>
<text x="87.1" y="184.4">C0402</text>
<text x="87.1" y="180.8">X5R</text>
<text x="87.1" y="182.6">10V</text>
<text x="94" y="182.1" transform="rotate(-90 94 182.1)">2</text>
<text x="96" y="184.4">C0402</text>
<text x="96" y="180.8">X5R</text>
<text x="96" y="182.6">10V</text>
<text x="7.1" y="187.9">BGA333_13R3X11R3X1R25</text>
<text x="264.6" y="190.1">https://armsom.org/</text>
</g>
<g font-size="1.6" fill="#f00">
<text x="83.6" y="17.9">MIPI_DPHY_DSI_TX_D0N</text>
<text x="103.1" y="17.9">[13]</text>
<text x="83.6" y="19.7">MIPI_DPHY_DSI_TX_D0P</text>
<text x="83.6" y="21.5">MIPI_DPHY_DSI_TX_D1N</text>
<text x="83.6" y="23.3">MIPI_DPHY_DSI_TX_D1P</text>
<text x="103.1" y="19.7">[13]</text>
<text x="103.1" y="21.5">[13]</text>
<text x="103.1" y="23.3">[13]</text>
<text x="83.6" y="25.1">MIPI_DPHY_DSI_TX_CLKN</text>
<text x="83.6" y="26.8">MIPI_DPHY_DSI_TX_CLKP</text>
<text x="104" y="25.1">[13]</text>
<text x="104" y="26.8">[13]</text>
<text x="163.6" y="34">SARADC_IN0_BOOT</text>
<text x="83.9" y="55.5">USB20_OTG0_DP</text>
<text x="83.9" y="57.2">USB20_OTG0_DM</text>
<text x="97.2" y="55.5">[14]</text>
<text x="97.2" y="57.2">[14]</text>
<text x="83.6" y="60.6">USB20_OTG0_ID</text>
<text x="110.2" y="64.2">USB20_OTG0_VBUSDET</text>
<text x="128" y="64.2">[14]</text>
<text x="83.9" y="69.7">USB20_OTG1_DP</text>
<text x="83.9" y="71.5">USB20_OTG1_DM</text>
<text x="97.2" y="69.7">[14]</text>
<text x="97.2" y="71.5">[14]</text>
<text x="161.8" y="82">SARADC_IN1_RECOVER/KEY</text>
<text x="203" y="88.1">SARADC_IN0_BOOT</text>
<text x="66.1" y="104.1">SARADC_IN0_BOOT</text>
<text x="66.1" y="107.7">SARADC_IN1_RECOVER/KEY</text>
<text x="97.8" y="112.2">ADC2/HOST_WAKE_BT_H</text>
<text x="116.5" y="112.2">[20]</text>
<text x="97.8" y="115.7">RUN_LED</text>
<text x="105.8" y="115.7">[20]</text>
<text x="66.1" y="153.9">ACODEC_ADCINP</text>
<text x="110.2" y="154.9">ACODEC_ADC_INP</text>
<text x="124.5" y="154.9">[17]</text>
<text x="66.1" y="157.5">ACODEC_ADCINN</text>
<text x="110.2" y="158.4">ACODEC_ADC_INN</text>
<text x="124.5" y="158.4">[17]</text>
</g>
<g font-size="1.6" fill="#003f7f">
<text x="32.9" y="18.4">MIPI_DPHY_DSI_TX_D0N/GPO4_A0_z</text>
<text x="32.9" y="20.2">MIPI_DPHY_DSI_TX_D0P/GPO4_A1_z</text>
<text x="32.9" y="22">MIPI_DPHY_DSI_TX_D1N/GPO4_A2_z</text>
<text x="32.9" y="23.7">MIPI_DPHY_DSI_TX_D1P/GPO4_A3_z</text>
<text x="32" y="25.5">MIPI_DPHY_DSI_TX_CLKN/GPO4_A4_z</text>
<text x="32" y="27.3">MIPI_DPHY_DSI_TX_CLKP/GPO4_A5_z</text>
<text x="44.4" y="34.4">MIPI_DPHY_AVDD0V9</text>
<text x="44.4" y="38">MIPI_DPHY_AVDD1V8</text>
<text x="48" y="55.8">USB20_OTG0_DP</text>
<text x="48" y="57.5">USB20_OTG0_DM</text>
<text x="43.6" y="64.6">USB20_OTG0_VBUSDET</text>
<text x="48" y="61.1">USB20_OTG0_ID</text>
<text x="48" y="70">USB20_OTG1_DP</text>
<text x="48" y="71.8">USB20_OTG1_DM</text>
<text x="44.4" y="80.6">USB20_OTG_AVDD0V9</text>
<text x="44.4" y="84.2">USB20_OTG_AVDD1V8</text>
<text x="44.4" y="87.8">USB20_OTG_AVDD3V3</text>
<text x="255.1" y="89.5">1</text>
<text x="261.4" y="89.5">2</text>
<text x="40.9" y="105.5">SARADC_IN0/GPIO4_B0_z</text>
<text x="40.9" y="109.1">SARADC_IN1/GPIO4_B1_z</text>
<text x="40.9" y="112.7">SARADC_IN2/GPIO4_B2_z</text>
<text x="40.9" y="116.2">SARADC_IN3/GPIO4_B3_z</text>
<text x="36.4" y="123.3">OTP_AVDD1V8/SARADC_AVDD1V8</text>
<text x="48.9" y="139.3">TSADC_VCC1V8</text>
<text x="47.1" y="155.3">ACODEC_ADC_INP</text>
<text x="47.1" y="158.9">ACODEC_ADC_INN</text>
<text x="43.6" y="167.8">ACODEC_ADC_AVDD1V8</text>
<text x="43.6" y="171.3">ACODEC_ADC_AVDD1V6</text>
<text x="47.1" y="174.9">ACODEC_ADC_VCM</text>
<text x="46.2" y="180.2">ACODEC_ADC_AVSS</text>
</g>
<g font-size="1.6" fill="#01ff00">
<text x="154.7" y="40.4">NC/100K</text>
<text x="94.2" y="42.2">NC/1uF</text>
<text x="106.7" y="90.2">NC/1uF</text>
</g>
<g font-size="1.6" fill="#00009f">
<text x="77.2" y="62.6">TP1</text>
<text x="218.7" y="88.4">R3</text>
<text x="223.3" y="88.1">100R</text>
<text x="256.7" y="85.2">SW1</text>
<text x="243.6" y="95.5">ED3</text>
<text x="255.5" y="91.2">TS_1088</text>
<text x="243.6" y="97.3">ESD5311N</text>
</g>
<g font-size="1.5" fill="#f00">
<text x="151.1" y="51">Note:</text>
<text x="151.1" y="52.5">Closed to SOC;Stay away from</text>
<text x="151.1" y="54">strong interference signals.</text>
<text x="151.1" y="84.8">Note:</text>
<text x="151.1" y="86.3">Must be mounted</text>
<text x="87.1" y="100.8">Note:</text>
<text x="87.1" y="102.3">This cap should be placed close to SOC.</text>
<text x="83.6" y="147">Note:</text>
<text x="83.6" y="148.5">This cap should be placed close to SOC;</text>
<text x="83.6" y="150">Routing difference,package GND processing;</text>
<text x="83.6" y="151.5">Stay away from strong interference signals;</text>
</g>
<g font-size="1.4" fill="#00007f">
<text x="69.3" y="15.4">Diff</text>
<text x="73.7" y="15.4">100 Ohm</text>
<text x="80.9" y="15.4">± 10%</text>
<text x="69.3" y="52.7">Diff 90</text>
<text x="76.1" y="52.7">Ohm</text>
<text x="79.5" y="52.7">± 10%</text>
<text x="69.3" y="66.9">Diff 90</text>
<text x="76.1" y="66.9">Ohm</text>
<text x="79.5" y="66.9">± 10%</text>
</g>
<g font-size="1.3">
<text x="30.8" y="1.3">5</text>
<text x="88.8" y="1.3">4</text>
<text x="146.9" y="1.3">3</text>
<text x="205" y="1.3">2</text>
<text x="263.1" y="1.3">1</text>
<text x=".5" y="28.4">D</text>
<text x="292.6" y="28.4">D</text>
<text x=".5" y="79.5">C</text>
<text x="292.6" y="79.5">C</text>
<text x=".5" y="130.6">B</text>
<text x="292.6" y="130.6">B</text>
<text x=".5" y="181.7">A</text>
<text x="292.6" y="181.7">A</text>
<text x="30.8" y="207.4">5</text>
<text x="88.8" y="207.4">4</text>
<text x="146.9" y="207.4">3</text>
<text x="205" y="207.4">2</text>
<text x="263.1" y="207.4">1</text>
</g>
<g font-size="1.2">
<text x="239.1" y="203.8">Designed by:</text>
<text x="239.3" y="201.2">Date:</text>
<text x="248.7" y="203.8">Park</text>
<text x="248.9" y="201.2">Tuesday, March 25, 2025</text>
<text x="256" y="203.8">Reviewed by:</text>
<text x="265.3" y="203.8">&lt;Checker&gt;</text>
<text x="274.7" y="203.7">Sheet:</text>
<text x="274.9" y="201.2">Rev:</text>
<text x="280.9" y="201.2">V1.0</text>
<text x="281.5" y="203.7">7</text>
<text x="283.8" y="203.7">of 21</text>
</g>
</svg>
